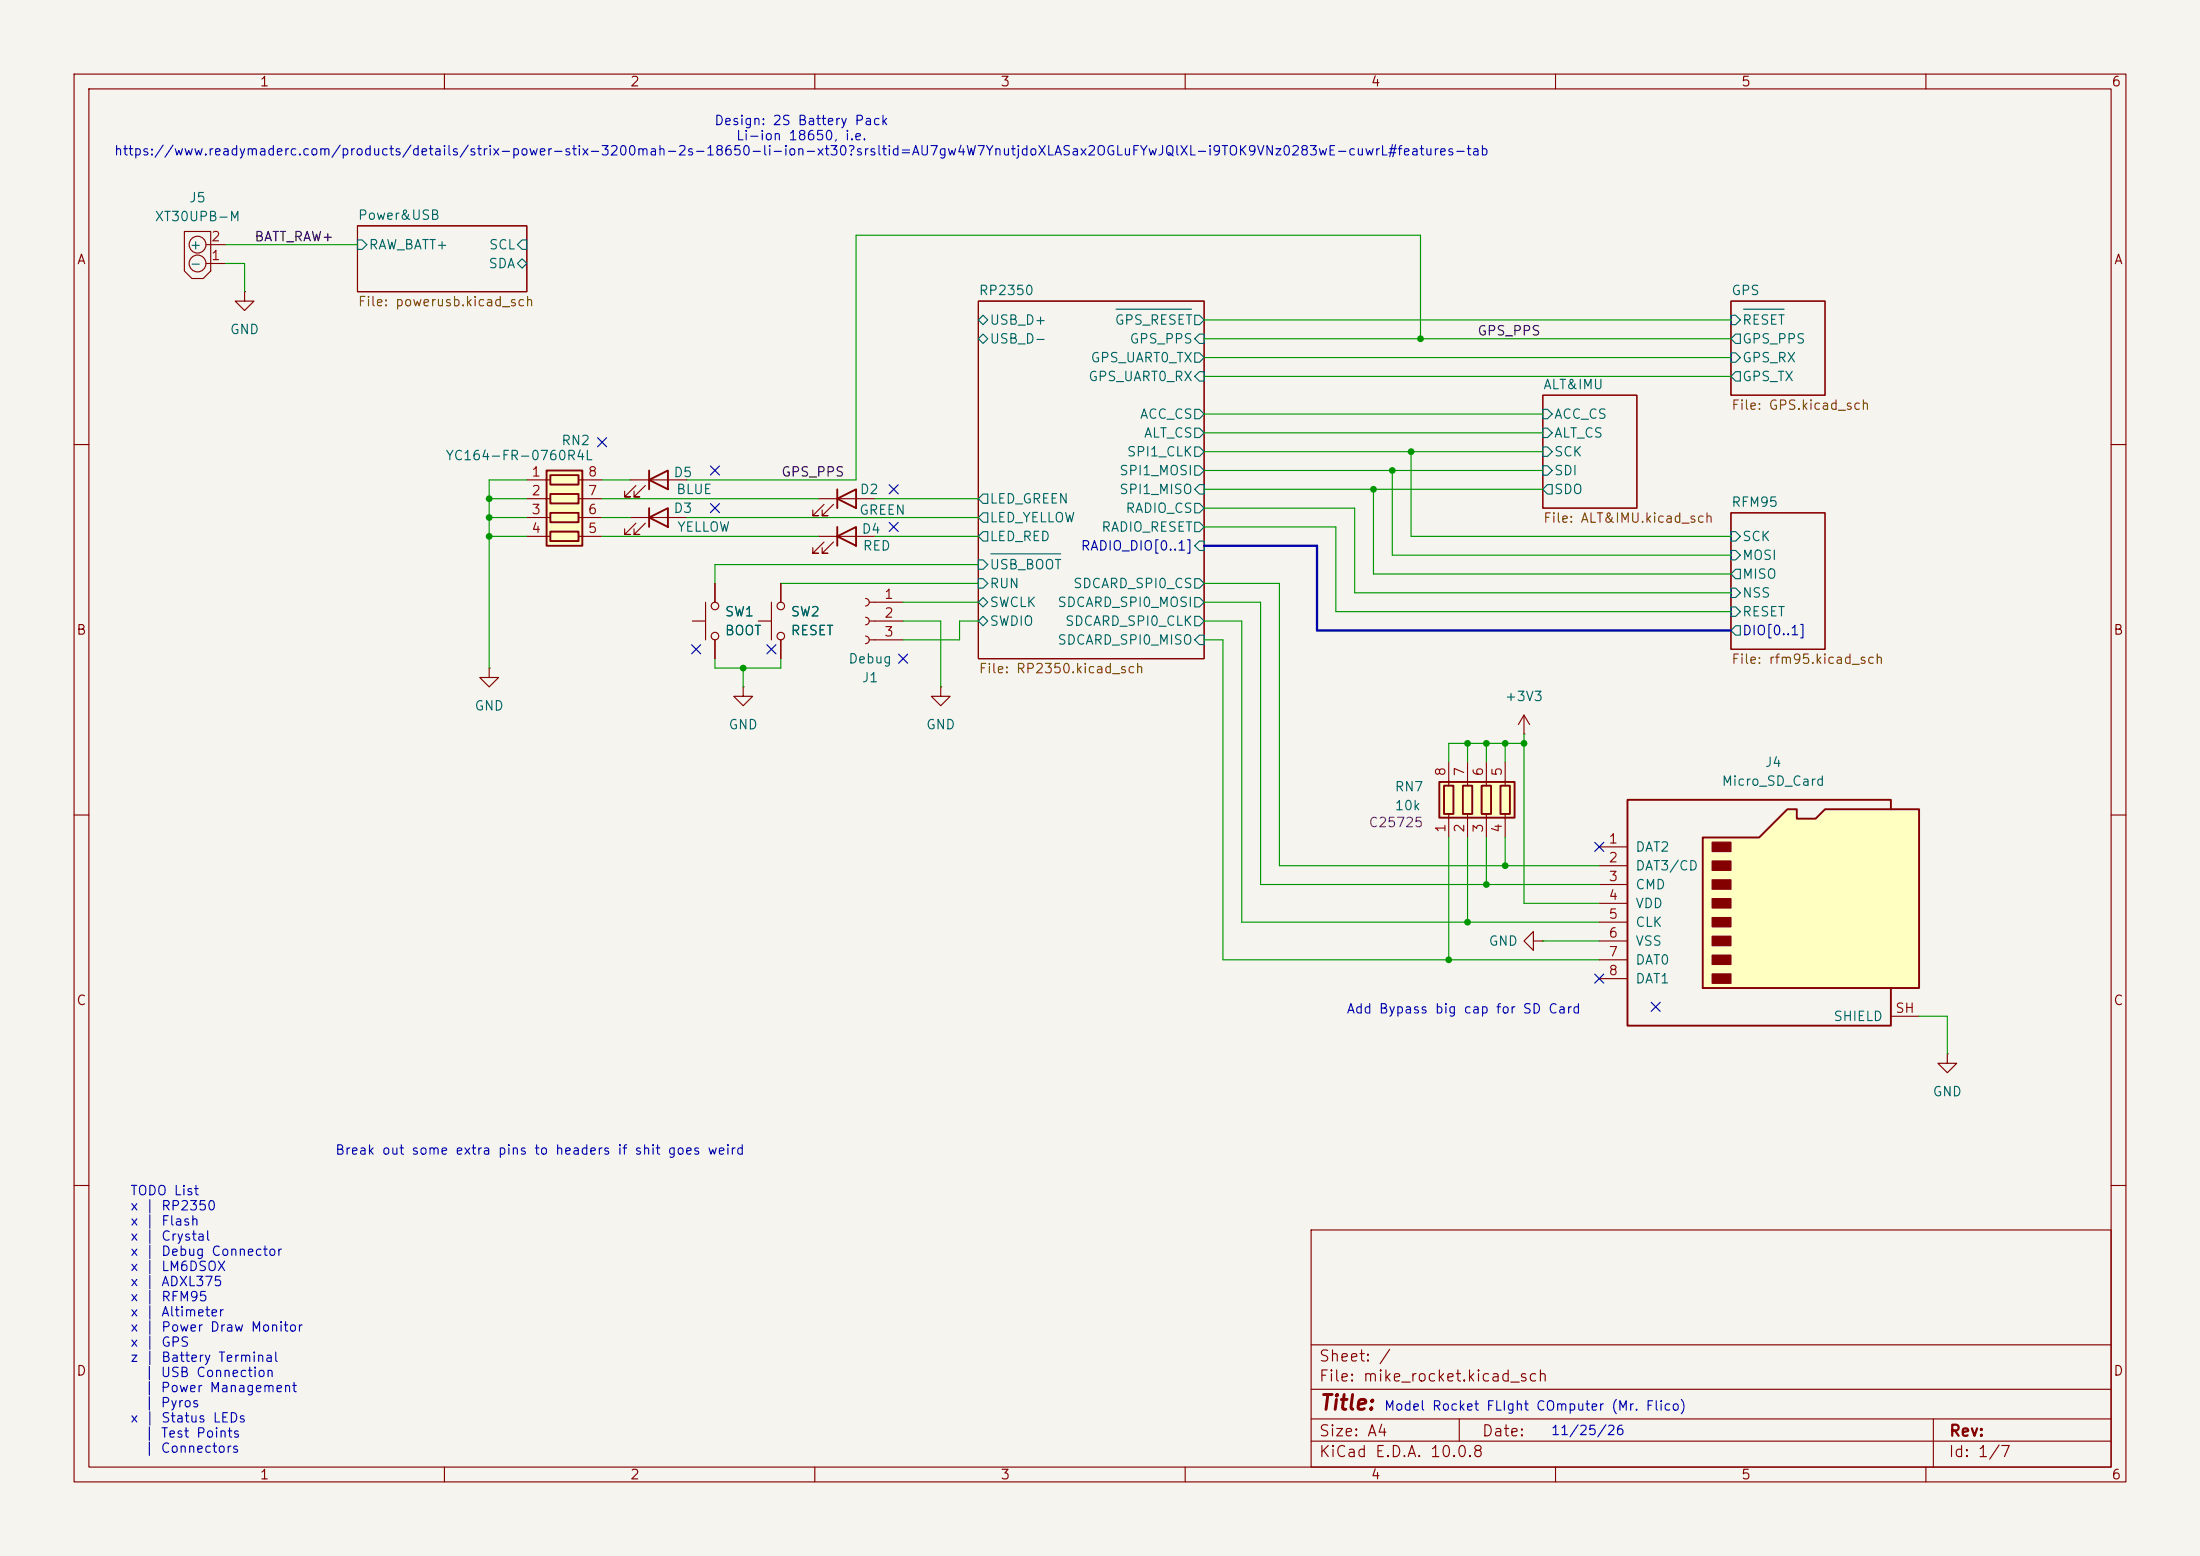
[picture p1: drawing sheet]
<svg xmlns="http://www.w3.org/2000/svg" width="297mm" height="210mm" viewBox="0 0 297 210" stroke-linecap="round" stroke-linejoin="round" font-family="sans-serif">
<path d="M0 0h297v210h-297z" fill="#f5f4ef" stroke="#f5f4ef" stroke-width=".14"/>
<g fill="none" stroke="#840000" stroke-width=".15">
<path d="M10 10h277v190h-277zM12 12h273v186h-273zM60 10v2M110 10v2M160 10v2M210 10v2M260 10v2M24.9 31.2h3.5v5.4l-1 1h-1.5l-1-1zM27.8 35.6h2.7M27.8 33h2.7M33 39.4v1.2h1.3l-1.3 1.3-1.3-1.3h1.3M33 39.4h.1"/>
<path d="M48.3 30.5h22.8v8.9h-22.8zM132.1 40.6h30.5v48.3h-30.5zM208.3 53.3h12.7v15.3h-12.7zM233.7 40.6h12.7v12.7h-12.7zM10 60h2M85.1 64.8h7.6M85.1 69.9h7.6M85.9 65.5l-1.6 1.6h.8h-.8v-.8M85.9 70.6l-1.6 1.5h.8h-.8v-.7M87.1 65.5l-1.5 1.6h.8h-.8v-.8M87.1 70.6l-1.5 1.5h.8h-.8v-.7M96.5 78.7v2.6"/>
<path d="M233.7 69.2h12.7v18.4h-12.7zM285 60h2M93.5 83.8h1.7M95.2 81.3v5.1M96.5 86.4v2.5M205.7 99.1h.1M205.7 96.5l-.7 1.3M205.7 96.5l.8 1.3M205.7 96.5v2.6M10 110h2M285 110h2M10 160h2"/>
<path d="M177 166h108v32h-108zM285 160h2M60 198v2M110 198v2M160 198v2M177 194.5h108M177 191.5h108M177 187.5h108M177 181.5h108M197 191.5v3M210 198v2M260 198v2"/>
<path d="M261 191.5v6.5"/>
<circle cx="26.7" cy="33" r="1.14"/>
<circle cx="26.7" cy="35.6" r="1.14"/>
<circle cx="96.5" cy="85.9" r=".51"/>
<circle cx="96.5" cy="81.8" r=".51"/>
</g>
<g fill="none" stroke="#006464" stroke-width=".15">
<path d="M48.3 32.4h.6l.6 .6-.6 .7h-.6zM69.8 33l.7-.6h.6v1.3h-.6zM69.8 35.6l.7-.7 .6 .7-.6 .6zM132.1 45.7l.6-.6 .6 .6-.6 .7zM132.7 42.5l.6 .7-.6 .6-.6-.6zM150.7 41.7h10.2M161.3 47.6h.6l.7 .7-.7 .6h-.6zM161.3 57.8h.6l.7 .6-.7 .7h-.6zM161.3 55.2h.6l.7 .7-.7 .6h-.6zM161.3 42.5h.6l.7 .7-.7 .6h-.6zM161.9 50.2h.7v1.2h-.7l-.6-.6zM161.9 45.1h.7v1.3h-.7l-.6-.7z"/>
<path d="M208.3 57.8h.6l.6 .6-.6 .7h-.6zM208.3 55.2h.6l.6 .7-.6 .6h-.6zM233.7 47.6h.6l.6 .7-.6 .6h-.6zM233.7 42.5h.6l.6 .7-.6 .6h-.6zM234.3 50.2h.6v1.2h-.6l-.6-.6zM234.3 45.1h.6v1.3h-.6l-.6-.7zM235.4 41.7h5.5M132.1 78.1h.6l.6 .6-.6 .7h-.6zM132.1 75.6h.6l.6 .6-.6 .6h-.6zM132.7 71.8h.6v1.2h-.6l-.6-.6zM132.7 69.2h.6v1.3h-.6l-.6-.6zM132.7 66.7h.6v1.2h-.6l-.6-.6z"/>
<path d="M133.8 74.8h9.4M161.3 67.9h.6l.7 .7-.7 .6h-.6zM161.3 70.5h.6l.7 .6-.7 .7h-.6zM161.3 60.3h.6l.7 .7-.7 .6h-.6zM161.3 62.9h.6l.7 .6-.7 .6h-.6zM161.3 78.1h.6l.7 .6-.7 .7h-.6zM161.9 65.4h.7v1.3h-.7l-.6-.7zM161.9 73h.7v1.3h-.7l-.6-.6zM208.3 60.3h.6l.6 .7-.6 .6h-.6zM208.3 62.9h.6l.6 .6-.6 .6h-.6zM208.9 65.4h.6v1.3h-.6l-.6-.7zM233.7 74.3h.6l.6 .6-.6 .7h-.6z"/>
<path d="M233.7 79.4h.6l.6 .6-.6 .6h-.6zM233.7 71.8h.6l.6 .6-.6 .6h-.6zM234.3 76.8h.6v1.3h-.6l-.6-.6zM132.1 81.3l.6-.7 .6 .7-.6 .6zM132.1 83.8l.6-.6 .6 .6-.6 .7zM161.3 83.2h.6l.7 .6-.7 .7h-.6zM161.3 80.6h.6l.7 .7-.7 .6h-.6zM161.9 85.7h.7v1.3h-.7l-.6-.6zM233.7 81.9h.6l.6 .7-.6 .6h-.6zM234.3 84.5h.6v1.2h-.6l-.6-.6z"/>
</g>
<path d="M87.6 64.8l2.6-1.3v2.5zM87.6 69.9l2.6-1.3v2.5zM87.6 63.5v2.5M87.6 68.6v2.5" fill="none" stroke="#840000" stroke-width=".25"/>
<path d="M73.8 63.5h4.8v10.2h-4.8z" fill="#ffffc2"/>
<path d="M73.8 63.5h4.8v10.2h-4.8zM74.3 64.1h3.8v1.3h-3.8zM74.3 66.7h3.8v1.2h-3.8zM74.3 69.2h3.8v1.3h-3.8zM74.3 71.8h3.8v1.2h-3.8zM113 72.4l2.6-1.3v2.6zM113 67.3l2.6-1.3v2.6zM113 66v2.6M113 71.1v2.6" fill="none" stroke="#840000" stroke-width=".25"/>
<g fill="none" stroke="#840000" stroke-width=".15">
<path d="M71.1 64.8h3.2M71.1 67.3h3.2M71.1 69.9h3.2M71.1 72.4h3.2M78.1 64.8h3.2M78.1 67.3h3.2M78.1 69.9h3.2M78.1 72.4h3.2M105.4 78.7v2.6M110.5 67.3h7.6M110.5 72.4h7.6M111.3 73.2l-1.6 1.5h.8h-.8v-.8"/>
<path d="M111.3 68.1l-1.6 1.5h.8h-.8v-.8M112.5 73.2l-1.5 1.5h.8h-.8v-.8M112.5 68.1l-1.5 1.5h.8h-.8v-.8M66 90.2v1.2h1.3l-1.3 1.3-1.2-1.3h1.2M66 90.2h.1M102.4 83.8h1.7M104.1 81.3v5.1M105.4 86.4v2.5M116.8 80.8a.51 .51 0 0 1 .5 .5 .51 .51 0 0 1-.5 .5M116.8 83.3a.51 .51 0 0 1 .5 .5 .51 .51 0 0 1-.5 .5M116.8 85.9a.51 .51 0 0 1 .5 .5 .51 .51 0 0 1-.5 .5M117.3 83.8h4.6"/>
<path d="M117.3 81.3h4.6M117.3 86.4h4.6M127 92.7v1.3h1.3l-1.3 1.3-1.3-1.3h1.3M127 92.7h.1"/>
<circle cx="105.4" cy="81.8" r=".51"/>
<circle cx="105.4" cy="85.9" r=".51"/>
</g>
<path d="M229.9 113h7.6l3.8-3.8h1.3v1.3h2.5l1.3-1.3h12.7v24.2h-29.2z" fill="#ffffc2"/>
<path d="M229.9 113h7.6l3.8-3.8h1.3v1.3h2.5l1.3-1.3h12.7v24.2h-29.2zM255.3 109.2v-1.2h-35.6v30.4h35.6v-5" fill="none" stroke="#840000" stroke-width=".25"/>
<g fill="#840000" stroke="#840000" stroke-width=".15">
<path d="M231.1 113.7h2.6v1.2h-2.6z"/>
<path d="M231.1 116.2h2.6v1.3h-2.6z"/>
<path d="M231.1 118.7h2.6v1.3h-2.6z"/>
<path d="M231.1 121.3h2.6v1.3h-2.6z"/>
<path d="M231.1 123.8h2.6v1.3h-2.6z"/>
<path d="M231.1 126.4h2.6v1.2h-2.6z"/>
<path d="M231.1 128.9h2.6v1.3h-2.6z"/>
<path d="M231.1 131.4h2.6v1.3h-2.6z"/>
</g>
<path d="M215.9 114.3h3.8M215.9 116.8h3.8M215.9 119.4h3.8M207 127v-1.3l-1.3 1.3 1.3 1.3v-1.3h1.3M208.3 127h.1M215.9 121.9h3.8M215.9 124.5h3.8M215.9 127h3.8M215.9 129.5h3.8M215.9 132.1h3.8M255.3 137.2h3.8" fill="none" stroke="#840000" stroke-width=".15"/>
<path d="M194.3 105.5h10.2v4.9h-10.2z" fill="#ffffc2"/>
<path d="M194.3 105.5h10.2v4.9h-10.2zM194.9 106h1.3v3.9h-1.3zM197.5 106h1.3v3.9h-1.3zM200 106h1.3v3.9h-1.3zM202.6 106h1.2v3.9h-1.2z" fill="none" stroke="#840000" stroke-width=".25"/>
<g fill="none" stroke="#840000" stroke-width=".15">
<path d="M96.5 78.7v2.6M105.4 78.7v2.6M96.5 86.4v2.5M100.3 92.7v1.3h1.3l-1.3 1.3-1.2-1.3h1.2M100.3 92.7h.1M105.4 86.4v2.5M195.6 102.9v3.1M195.6 109.9v3.1M198.1 102.9v3.1M198.1 109.9v3.1M200.7 102.9v3.1M200.7 109.9v3.1"/>
<path d="M203.2 102.9v3.1M203.2 109.9v3.1M262.9 142.2v1.3h1.3l-1.3 1.3-1.3-1.3h1.3M262.9 142.2h.1"/>
</g>
<path d="M162.6 73.7h15.2v11.4h55.9" fill="none" stroke="#000084" stroke-width=".3"/>
<g fill="none" stroke="#009600" stroke-width=".15">
<path d="M30.5 35.6h2.5v3.8M30.5 33h17.8M162.6 58.4h45.7M162.6 45.7h71.1M162.6 55.9h45.7M162.6 50.8h71.1M162.6 48.3h71.1M162.6 43.2h71.1M191.8 45.7v-13.9h-76.2v33h-22.9M66 69.9h5.1M66 67.3h5.1M66 72.4h5.1"/>
<path d="M71.1 64.8h-5.1v25.4M81.3 69.9h3.8M81.3 67.3h29.2M81.3 72.4h29.2M81.3 64.8h3.8M92.7 69.9h39.4M105.4 78.7h26.7M118.1 67.3h14M118.1 72.4h14M132.1 76.2h-35.6v2.5M162.6 61h45.7M162.6 78.7h10.1v38.1h43.2"/>
<path d="M162.6 63.5h45.7M162.6 66h45.7M162.6 68.6h20.3v11.4h50.8M162.6 71.1h17.7v11.5h53.4M185.4 66v11.5h48.3M188 63.5v11.4h45.7M190.5 61v11.4h43.2M96.5 88.9v1.3h8.9v-1.3M100.3 90.2v2.5M121.9 83.8h5.1v8.9M121.9 81.3h10.2M132.1 83.8h-2.6v2.6h-7.6"/>
<path d="M162.6 81.3h7.6v38.1h45.7M162.6 83.8h5v40.7h48.3M162.6 86.4h2.5v43.1h50.8M205.7 99.1v22.8h10.2M195.6 113v16.5M198.1 100.3v2.6M198.1 113v11.5M200.7 100.3v2.6M200.7 113v6.4M203.2 100.3v2.6M203.2 113v3.8M205.7 100.3h-10.1v2.6"/>
<path d="M208.3 127h7.6M259.1 137.2h3.8v5"/>
</g>
<g fill="none" stroke="#000084" stroke-width=".15">
<path d="M80.7 59.1l1.2 1.2M81.9 59.1l-1.2 1.2M95.9 68l1.2 1.2M95.9 62.9l1.2 1.2M97.1 68l-1.2 1.2M97.1 62.9l-1.2 1.2M120 65.4l1.3 1.2M120 70.5l1.3 1.2M121.3 70.5l-1.3 1.2M121.3 65.4l-1.3 1.2M93.4 87l1.2 1.2M94.6 87l-1.2 1.2"/>
<path d="M103.5 87l1.2 1.2M104.7 87l-1.2 1.2M121.3 88.3l1.2 1.2M122.5 88.3l-1.2 1.2M215.3 113.7l1.2 1.2M216.5 113.7l-1.2 1.2M215.3 131.5l1.2 1.2M216.5 131.5l-1.2 1.2M222.9 135.3l1.2 1.2M224.1 135.3l-1.2 1.2"/>
</g>
<g fill="#009600">
<circle cx="203.2" cy="100.3" r=".46"/>
<circle cx="205.7" cy="100.3" r=".46"/>
<circle cx="200.7" cy="100.3" r=".46"/>
<circle cx="200.7" cy="119.4" r=".46"/>
<circle cx="195.6" cy="129.5" r=".46"/>
<circle cx="198.1" cy="124.5" r=".46"/>
<circle cx="100.3" cy="90.2" r=".46"/>
<circle cx="66" cy="67.3" r=".46"/>
<circle cx="66" cy="69.9" r=".46"/>
<circle cx="66" cy="72.4" r=".46"/>
<circle cx="190.5" cy="61" r=".46"/>
<circle cx="188" cy="63.5" r=".46"/>
<circle cx="191.8" cy="45.7" r=".46"/>
<circle cx="185.4" cy="66" r=".46"/>
<circle cx="198.1" cy="100.3" r=".46"/>
<circle cx="203.2" cy="116.8" r=".46"/>
</g>
<text font-size="2" fill="#840000" x="178" y="190.8">Title:</text>
<g font-size="1.5" fill="#840000">
<text x="178" y="184.1">Sheet: /</text>
<text x="178" y="186.8">File: mike_rocket.kicad_sch</text>
<text x="178" y="197">KiCad E.D.A. 10.0.8</text>
<text x="178" y="194.2">Size: A4</text>
<text x="200" y="194.2">Date:</text>
<text x="263" y="197">Id: 1/7</text>
<text x="263" y="194.2">Rev:</text>
</g>
<g font-size="1.3" fill="#840000">
<text x="35" y="12">1</text>
<text x="85" y="12">2</text>
<text x="135" y="12">3</text>
<text x="185" y="12">4</text>
<text x="235" y="12">5</text>
<text x="285" y="12">6</text>
<text x="10.3" y="36">A</text>
<text x="285.3" y="36">A</text>
<text x="10.2" y="86">B</text>
<text x="285.2" y="86">B</text>
<text x="10.2" y="136">C</text>
<text x="285.2" y="136">C</text>
<text x="10.2" y="186">D</text>
<text x="285.2" y="186">D</text>
<text x="35" y="200">1</text>
<text x="85" y="200">2</text>
<text x="135" y="200">3</text>
<text x="185" y="200">4</text>
<text x="235" y="200">5</text>
<text x="285" y="200">6</text>
</g>
<g font-size="1.3" fill="#0000c2">
<text x="96.3" y="17.2">Design: 2S Battery Pack</text>
<text x="15.3" y="21.3">https://www.readymaderc.com/products/details/strix-power-stix-3200mah-2s-18650-li-ion-xt30?srsltid=AU7gw4W7YnutjdoXLASax2OGLuFYwJQlXL-i9TOK9VNz0283wE-cuwrL#features-tab</text>
<text x="99.3" y="19.3">Li-ion 18650, i.e.</text>
<text x="181.7" y="137.1">Add Bypass big cap for SD Card</text>
<text x="17.5" y="161.6">TODO List</text>
<text x="45.2" y="156.2">Break out some extra pins to headers if shit goes weird</text>
<text x="17.5" y="163.7">x | RP2350</text>
<text x="17.5" y="165.7">x | Flash</text>
<text x="17.5" y="167.8">x | Crystal</text>
<text x="17.5" y="169.8">x | Debug Connector</text>
<text x="17.5" y="171.9">x | LM6DSOX</text>
<text x="17.5" y="173.9">x | ADXL375</text>
<text x="17.5" y="176">x | RFM95</text>
<text x="17.5" y="178">x | Altimeter</text>
<text x="17.5" y="180">x | Power Draw Monitor</text>
<text x="17.5" y="182.1">x | GPS</text>
<text x="17.5" y="184.1">z | Battery Terminal</text>
<text x="19.4" y="186.2">| USB Connection</text>
<text x="19.4" y="188.2">| Power Management</text>
<text x="19.4" y="190.3">| Pyros</text>
<text x="186.8" y="190.7">Model Rocket FLIght COmputer (Mr. Flico)</text>
<text x="17.5" y="192.3">x | Status LEDs</text>
<text x="19.4" y="194.4">| Test Points</text>
<text x="19.4" y="196.4">| Connectors</text>
<text x="209.3" y="194">11/25/26</text>
</g>
<g font-size="1.3" fill="#006464">
<text x="25.5" y="27.6">J5</text>
<text x="48.2" y="30">Power&amp;USB</text>
<text x="20.8" y="30.2">XT30UPB-M</text>
<text x="25.5" y="34">+</text>
<text x="49.7" y="34">RAW_BATT+</text>
<text x="65.9" y="34">SCL</text>
<text x="25.5" y="36.5">-</text>
<text x="65.9" y="36.5">SDA</text>
<text x="132.1" y="40.1">RP2350</text>
<text x="233.7" y="40.1">GPS</text>
<text x="31" y="45.4">GND</text>
<text x="133.5" y="46.7">USB_D-</text>
<text x="133.5" y="44.1">USB_D+</text>
<text x="150.4" y="44.1">GPS_RESET</text>
<text x="152.4" y="46.7">GPS_PPS</text>
<text x="235.1" y="46.7">GPS_PPS</text>
<text x="235.1" y="44.1">RESET</text>
<text x="146.8" y="51.8">GPS_UART0_RX</text>
<text x="147.1" y="49.2">GPS_UART0_TX</text>
<text x="208.3" y="52.8">ALT&amp;IMU</text>
<text x="235.1" y="51.8">GPS_TX</text>
<text x="235.1" y="49.2">GPS_RX</text>
<text x="153.8" y="56.8">ACC_CS</text>
<text x="154.3" y="59.4">ALT_CS</text>
<text x="209.7" y="59.4">ALT_CS</text>
<text x="209.7" y="56.8">ACC_CS</text>
<text x="60.1" y="62.4">YC164-FR-0760R4L</text>
<text x="75.7" y="60.4">RN2</text>
<text x="90.8" y="64.7">D5</text>
<text x="151" y="64.5">SPI1_MOSI</text>
<text x="152" y="61.9">SPI1_CLK</text>
<text x="209.7" y="61.9">SCK</text>
<text x="209.7" y="64.5">SDI</text>
<text x="90.8" y="69.5">D3</text>
<text x="91.2" y="67">BLUE</text>
<text x="115.9" y="69.8">GREEN</text>
<text x="116" y="67">D2</text>
<text x="133.5" y="70.8">LED_YELLOW</text>
<text x="133.5" y="68.3">LED_GREEN</text>
<text x="151" y="67">SPI1_MISO</text>
<text x="151.9" y="69.5">RADIO_CS</text>
<text x="209.7" y="67">SDO</text>
<text x="233.7" y="68.7">RFM95</text>
<text x="91.3" y="72.1">YELLOW</text>
<text x="116.2" y="72.3">D4</text>
<text x="116.4" y="74.6">RED</text>
<text x="133.5" y="77.2">USB_BOOT</text>
<text x="133.5" y="73.4">LED_RED</text>
<text x="148.6" y="72.1">RADIO_RESET</text>
<text x="235.1" y="75.9">MOSI</text>
<text x="235.1" y="73.4">SCK</text>
<text x="97.8" y="83.5">SW1</text>
<text x="106.7" y="83.5">SW2</text>
<text x="133.5" y="82.2">SWCLK</text>
<text x="133.5" y="79.7">RUN</text>
<text x="142.7" y="82.2">SDCARD_SPI0_MOSI</text>
<text x="144.8" y="79.7">SDCARD_SPI0_CS</text>
<text x="235.1" y="78.4">MISO</text>
<text x="235.1" y="81">NSS</text>
<text x="235.1" y="83.5">RESET</text>
<text x="97.8" y="86.1">BOOT</text>
<text x="106.7" y="86.1">RESET</text>
<text x="114.4" y="89.9">Debug</text>
<text x="133.5" y="84.8">SWDIO</text>
<text x="142.7" y="87.3">SDCARD_SPI0_MISO</text>
<text x="143.7" y="84.8">SDCARD_SPI0_CLK</text>
<text x="116.3" y="92.4">J1</text>
<text x="203.1" y="94.9">+3V3</text>
<text x="64" y="96.2">GND</text>
<text x="98.3" y="98.8">GND</text>
<text x="124.9" y="98.8">GND</text>
<text x="188.2" y="107.1">RN7</text>
<text x="232.3" y="106.4">Micro_SD_Card</text>
<text x="238.2" y="103.8">J4</text>
<text x="188.2" y="109.7">10k</text>
<text x="220.7" y="115.3">DAT2</text>
<text x="220.7" y="117.8">DAT3/CD</text>
<text x="220.7" y="120.3">CMD</text>
<text x="220.7" y="122.9">VDD</text>
<text x="220.7" y="125.4">CLK</text>
<text x="200.9" y="128">GND</text>
<text x="220.7" y="128">VSS</text>
<text x="220.7" y="130.5">DAT0</text>
<text x="220.7" y="133">DAT1</text>
<text x="247.4" y="138.1">SHIELD</text>
<text x="260.8" y="148.3">GND</text>
</g>
<g font-size="1.3" fill="#a90000">
<text x="28.4" y="35.4">1</text>
<text x="28.4" y="32.9">2</text>
<text x="71.7" y="64.6">1</text>
<text x="79.3" y="64.6">8</text>
<text x="71.7" y="67.2">2</text>
<text x="71.7" y="69.7">3</text>
<text x="79.3" y="69.7">6</text>
<text x="79.3" y="67.2">7</text>
<text x="71.7" y="72.3">4</text>
<text x="79.3" y="72.3">5</text>
<text x="119.3" y="81.1">1</text>
<text x="119.3" y="83.7">2</text>
<text x="119.3" y="86.2">3</text>
<text x="195.4" y="104.9" transform="rotate(-90 195.4 104.9)">8</text>
<text x="198" y="104.9" transform="rotate(-90 198 104.9)">7</text>
<text x="200.5" y="104.9" transform="rotate(-90 200.5 104.9)">6</text>
<text x="203.1" y="104.9" transform="rotate(-90 203.1 104.9)">5</text>
<text x="195.4" y="112.5" transform="rotate(-90 195.4 112.5)">1</text>
<text x="198" y="112.5" transform="rotate(-90 198 112.5)">2</text>
<text x="200.5" y="112.5" transform="rotate(-90 200.5 112.5)">3</text>
<text x="203.1" y="112.5" transform="rotate(-90 203.1 112.5)">4</text>
<text x="217.1" y="114.2">1</text>
<text x="217.1" y="116.7">2</text>
<text x="217.1" y="119.2">3</text>
<text x="217.1" y="121.8">4</text>
<text x="217.1" y="124.3">5</text>
<text x="217.1" y="126.9">6</text>
<text x="217.1" y="129.4">7</text>
<text x="217.1" y="131.9">8</text>
<text x="255.8" y="137">SH</text>
</g>
<g font-size="1.3" fill="#0f0f0f">
<text x="34.3" y="32.9">BATT_RAW+</text>
<text x="199.4" y="45.6">GPS_PPS</text>
<text x="105.4" y="64.6">GPS_PPS</text>
</g>
<g font-size="1.3" fill="#725600">
<text x="48.2" y="41.7">File: powerusb.kicad_sch</text>
<text x="233.7" y="55.6">File: GPS.kicad_sch</text>
<text x="208.3" y="70.9">File: ALT&amp;IMU.kicad_sch</text>
<text x="233.7" y="89.9">File: rfm95.kicad_sch</text>
<text x="132.1" y="91.2">File: RP2350.kicad_sch</text>
</g>
<g font-size="1.3" fill="#000084">
<text x="145.8" y="74.6">RADIO_DIO[0..1]</text>
<text x="235.1" y="86.1">DIO[0..1]</text>
</g>
<text font-size="1.3" fill="#840084" x="184.7" y="112">C25725</text>
</svg>
